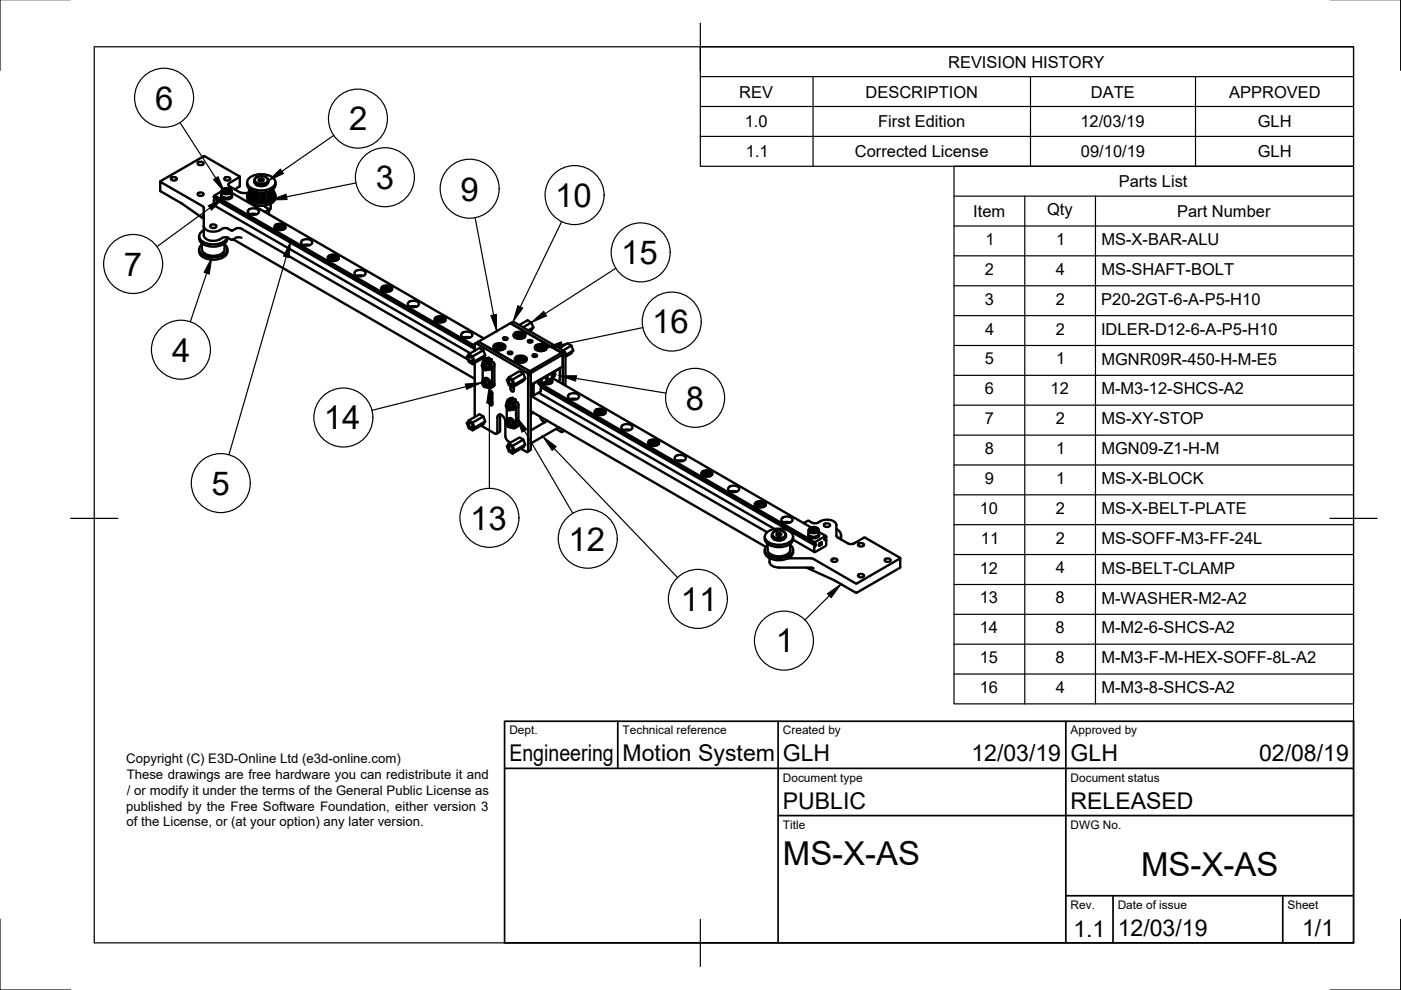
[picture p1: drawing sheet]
<svg xmlns="http://www.w3.org/2000/svg" width="297mm" height="210mm" viewBox="0 0 297 210" stroke-linecap="round" stroke-linejoin="round" font-family="sans-serif">
<!-- layer: Visible -->
<g fill="none" stroke="#000" stroke-width=".51">
<path d="M34 38.5l.1 2 4.4 2.7 4.7 3.2M36.2 37.8a.71 .71 0 0 1 1.3 .2 .71 .71 0 0 1-1.3-.2zM41.9 34.6a.71 .71 0 0 1 1.3 .1 .71 .71 0 0 1-1.3-.1zM43.1 33.2l-9.1 5.3 9 5.2 .2 .4M43.2 33.2h.2M43.4 33.2l7.4 4.2v.2M47.6 37.8a.71 .71 0 0 1 1.2 .2 .71 .71 0 0 1-1.2-.2zM50.8 37.6l-2.2 1.2-.2 .3 .2 .4 2.3 1.3M50.8 37.5v2l-1.1 .6M52.4 38.7v.5M52.4 39.1a2.29 2.29 0 0 0 2.3 1.7 3.6 3.6 0 0 0 3.6-1.3l.1-.4M52.8 37.8a4.3 4.3 0 0 1 5.2 0 1.22 1.22 0 0 1-.5 2.1 4.4 4.4 0 0 1-4.7-.4 1.13 1.13 0 0 1 0-1.7z"/>
<path d="M53.9 38.2a1.2 1.2 0 0 0 1.5 1.2 1.17 1.17 0 0 0 1.5-1.2M54.1 37.8a1.83 1.83 0 0 1 2.7 .2 1.21 1.21 0 0 1-1.6 1 1.08 1.08 0 0 1-1.2-1zM54.3 39.2l1.3 .3 .9-.3M54.4 37.6l-.5 .5a1.29 1.29 0 0 0 1.7 1 1.14 1.14 0 0 0 1.3-1l-.5-.5M55 37.9l.5-.1 .4 .3-.1 .3-.6 .1-.4-.2zM55 37.9v.4M55.5 38.3l-.4 .1M55.5 38.3l.2 .1h-.6M55.5 37.8v.5M58.4 38.7v.5M41.9 41.1a.71 .71 0 0 1 1.3 .2 .71 .71 0 0 1-1.3-.2zM42.2 50.1v.5"/>
<path d="M42.2 52.9v.5M42.2 50.6a2.29 2.29 0 0 0 2.3 1.7 3.6 3.6 0 0 0 3.6-1.3l.1-.4M42.2 53.3a2.29 2.29 0 0 0 2.3 1.7 3.6 3.6 0 0 0 3.6-1.3l.1-.4M42.8 51.6v1.3M42.8 52.9a2.12 2.12 0 0 0 2.4 1.3 2.12 2.12 0 0 0 2.4-1.3M42.8 51.8a1.27 1.27 0 0 0-.5 1.3 1.27 1.27 0 0 0 .9 1 4.2 4.2 0 0 0 4.9-.7 1.17 1.17 0 0 0-.5-1.6M43 45.7l.2 .3M43.2 44.1v5.8a2.18 2.18 0 0 0 3.1 1l.3-.2a1.85 1.85 0 0 1 2.6 .2l.1-.1M43.2 48a2.18 2.18 0 0 0 3.1 1 2.12 2.12 0 0 1 2.9-.1h.1M43.2 48.8a1.34 1.34 0 0 0-1 1.3 1.34 1.34 0 0 0 1.1 1.3 4.3 4.3 0 0 0 4.7-.7l.2-.4v.3M44.8 47.7l.4-.1a.52 .52 0 0 1 .7 .5l-.7 .3a.52 .52 0 0 1-.6-.5zM45.3 42.5v1l54.4 31.4"/>
<path d="M45.3 41.7l55.3 31.9M45.3 41.7v.2M45.4 41.9h.1M45.4 41.9l55.2 31.9M45.5 41.5l55.1 31.8M45.6 42.2l-.2 .3M45.6 42.2l55 31.8M45.7 42.1l-.1 .1M46.9 40.6l-1.6 1.1M46.9 40.5v.9M46.9 41.5v.4M46.9 41.3a1.24 1.24 0 0 0 2.2 0l.1 .2a1.33 1.33 0 0 1-1.2 .8 1.33 1.33 0 0 1-1.2-.8z"/>
<path d="M47 41.4a1.16 1.16 0 0 0 1 .8 1.16 1.16 0 0 0 1.1-.8M47.1 40.2a1.21 1.21 0 0 1 1.9 .3 1.12 1.12 0 0 1-1.9 0zM47.2 41.8l.8 .2 .8-.2M47.3 41.8a1.51 1.51 0 0 0 1.5 0M47.3 40.1l-.4 .4a1.24 1.24 0 0 0 2.2 0l-.3-.4M47.3 40.1h.1M47.5 40.4l.1 .3M47.6 51.6v1.3M47.8 40.8h.3M47.9 40.1v.6M47.9 40.1l.5 .1M47.9 40.1l-.4 .3"/>
<path d="M48.2 52.9v.5M48.4 40.2l.2 .3M48.5 40.2l.1 .3M48.5 40.2l-.6-.1-.4 .3M48.5 40.2v.5M48.6 40.5l-.2 .2M48.6 40.5l-.4 .3-.6-.1M48.7 40.1h.1M49.1 40.5v.9M49.1 41.5v.4M49.1 40.9l53.5 30.9M49.3 48.9a1.77 1.77 0 0 1 1.9-.4l48 27.7"/>
<path d="M49.4 50.8l51.2 29.5M50.9 40.8l1.6 .1M51.2 50.4l-.3-.1a1.83 1.83 0 0 0-1.6 .5M52.4 41.4v.5M52.6 44.6a1.47 1.47 0 0 1 2.3 .3 1.38 1.38 0 0 1-2.4 0zM52.8 41.6h.1M52.8 41.6l.2 .2M52.8 40v1.6M52.8 40.6a1.29 1.29 0 0 0 .7 2.1 4.3 4.3 0 0 0 4.7-.6 1.11 1.11 0 0 0-.2-1.5M53 40.2v1.8M53 42h.1M53 45.4l.7-.1 .7 .1"/>
<path d="M53.3 40.4v1.8l-.3-.1M53.4 42.2h.1M53.4 40.5v1.9M53.5 42.4l.3 .1M53.8 40.6v1.9M53.9 42.5l.2 .1M54.1 40.7v2M54.5 42.7h-.4M54.5 40.8v1.9M54.5 42.7l.3 .1M54.8 40.8v2.1M54.8 42.8l.1 .1"/>
<path d="M54.9 42.9h.2M55.2 40.9l-.1 2M55.2 42.8h.4M55.6 40.9v1.9l.1 .1M55.9 42.9h-.2M56 42.8l-.1 .1M56 40.8v2.1M56 43.6l.3 .3M56.3 43.9l.6 .4M56.3 44.8l-.2 .1M56.3 40.8v1.9M56.3 42.7v.1"/>
<path d="M56.3 42.7l-.3 .1M56.7 42.7l-.3 .1M56.7 40.7v2M56.9 44.5l-.6 .3M57 42.5l-.3 .1M57 44.3v.2M57 44.4v1M57.3 40.5v1.9l-.2 .2-.2-.1v-1.9M57.4 43.2v1.1l-.4 .4M57.4 40.4v1.8l.4-.1M57.4 42.2h.1M57.8 40.2v1.8"/>
<path d="M57.8 41.8h.1M57.8 42h.1M58 41.6h.1M58 41.6l-.1 .2M58 40v1.6M58.3 48.4h.1M58.3 47.9a1.47 1.47 0 0 1 2.3 .2 1.38 1.38 0 0 1-2.4 0zM58.4 41.4a1.82 1.82 0 0 1-1.7 2.1 3.7 3.7 0 0 1-4.2-1.2l-.1-.4M58.6 48.7l-.2-.4a1.14 1.14 0 0 1 1.9 0l-.2 .4M58.7 47.9l-.4 .5M58.9 48.1l.5-.1 .5 .2a.59 .59 0 0 1-.5 .4 .59 .59 0 0 1-.6-.4zM59.2 48v.6"/>
<path d="M59.2 48.6h.1M59.2 48.6h.3M59.8 48.1l.1 .3-.2 .1zM59.8 48.1l-.6-.1-.4 .2 .1 .3M60 47.9h.1M60.1 47.9l.4 .5M60.5 48.4h.1M63.9 51.1a1.47 1.47 0 0 1 2.3 .3 1.38 1.38 0 0 1-2.4 0zM64.3 52l.7-.1 .7 .1M69.6 54.9h.1M69.6 54.4a1.47 1.47 0 0 1 2.3 .3 1.38 1.38 0 0 1-2.4 0zM69.9 54.5l-.3 .4"/>
<path d="M69.9 55.2l-.2-.4a1.14 1.14 0 0 1 1.9 0l-.2 .4M70 54.4l-.1 .1M70.5 55.2h.3M70.5 54.5v.6M71.1 54.6h-.8l-.2 .1 .2 .4M71.1 54.6l.1 .3M71.1 54.6l-.6-.1-.4 .3 .2 .3M71.1 54.6v.5M71.2 54.9l-.2 .2M71.2 54.9l-.4 .2h-.5M71.4 54.4v.1M71.4 54.5l.4 .4"/>
<path d="M75.2 57.7a1.47 1.47 0 0 1 2.3 .2 1.38 1.38 0 0 1-2.4 0zM75.7 58.5l.6-.1 .7 .1M80.9 61.5h.1M80.9 60.9a1.47 1.47 0 0 1 2.3 .3 1.38 1.38 0 0 1-2.4 0zM81.3 61.7l-.3-.4a1.14 1.14 0 0 1 2 0l-.3 .4M81.3 61l-.4 .5M81.5 61.2l.5-.2 .6 .3a.59 .59 0 0 1-.6 .4 .59 .59 0 0 1-.6-.4zM81.8 61v.7M81.8 61.7h.1M81.8 61.7h.3M82.4 61.1l.1 .4-.1 .1zM82.4 61.1l-.6-.1-.4 .3 .2 .3"/>
<path d="M82.7 61l.4 .5M83.1 61.5h.1M86.5 64.2a1.47 1.47 0 0 1 2.3 .3 1.38 1.38 0 0 1-2.4 0zM87 65l.6-.1 .7 .1M92.2 68h.1M92.2 67.5a1.47 1.47 0 0 1 2.3 .2 1.38 1.38 0 0 1-2.4 0zM92.5 67.5l-.3 .5M92.6 68.3l-.3-.4a1.14 1.14 0 0 1 2 0l-.3 .4M92.6 67.5h-.1M92.8 67.7l.6-.1 .5 .2a.59 .59 0 0 1-.6 .4 .59 .59 0 0 1-.5-.4zM93.2 67.6l-.1 .6h.3M93.7 67.7l.2 .3-.2 .1"/>
<path d="M93.7 67.7l-.5-.1-.5 .2 .2 .3M93.7 67.7v.4M94 67.5l.4 .5M94.4 68h.1M97.9 70.7a1.47 1.47 0 0 1 2.3 .3 1.38 1.38 0 0 1-2.4 0zM98.3 71.6l.7-.1 .6 .1M99.4 75.1l.8 .5 .4 1-.4 .6-.8-.5-.4-1zM99.4 75.7l.2-.1a.66 .66 0 0 1 .6 .4 .66 .66 0 0 1-.2 .7 .78 .78 0 0 1-.6-1zM100.6 77h.1M100.6 76.6l2.3-1.3-.4 .6-2.3 1.3M100.6 74.4v-1.5l.3-.1 10.8 6.3 .3 .3M100.6 77v11.4"/>
<path d="M100.9 72.8l.5-.4 10.9 6.3-.6 .4M102.2 77.6l.1-.4a.76 .76 0 0 1 .8 .4 .76 .76 0 0 1-.1 .9l-.3-.1M102.3 77.3a.7 .7 0 0 1 .7 .3 .7 .7 0 0 1-.1 .9l-.6-.5zM102.3 78.1l.1 2.6 .4-.2M102.3 77.2l.5-.3a.87 .87 0 0 1 .8 1.3l-.5 .3M102.3 76.9v.2M102.3 76.9a.61 .61 0 0 1 .3-.7 .61 .61 0 0 1 .7 .1l.6 .6 .4 1.1M102.5 77.9l.2 .2M102.5 74.3l-.8-.5-2.3 1.3M102.5 74.3l.4 1M102.5 74.3l-2.3 1.3M102.5 77l.3-.4a1.19 1.19 0 0 1 1 1.8h-.5"/>
<path d="M102.7 77.6h-.3v.3l.3 .2h.2h-.2M102.7 77.5l-.2 .1v.3M102.7 77.5l.2 .5-.2 .1M102.7 76.7a1.08 1.08 0 0 1 1.2 .4 1.08 1.08 0 0 1-.1 1.2l-.1 .1M102.8 77.7h.1M102.8 77.8v-.1l-.4 .2M103.1 76l-.5 .2M103.1 76h.1M103.2 76.9l.4 .4 .1 .6M103.3 76h-.3M103.6 76l.5 .1M103.7 75.9v.2"/>
<path d="M103.7 76h-.2M103.7 75.9l-.4 .1M104.1 76.1l.2 .1M104.1 76.4l.3 .5h.3l.1 .3v4.5l-.4 .4M104.2 76.3v.3M104.2 76.4l-.1 .1M104.3 78v3.6M104.7 73.2a1.6 1.6 0 0 1 2.5 .3 1.5 1.5 0 0 1-2.6 0zM104.8 73.8v.1M105 73.5a1.21 1.21 0 0 1 1.9 .2 1.12 1.12 0 0 1-2 0zM105.1 73.3l-.3 .4v.3M105.2 73.3h-.1"/>
<path d="M105.3 73.6l.2 .3M105.7 73.4l-.4 .2M105.7 73.4l.6 .1M105.7 73.4v.6M105.7 74h.1M105.7 74h.3M106.3 73.5l.1 .3M106.3 73.5v.4l.1-.1M106.4 73.8l-.4 .2-.5-.1M106.6 73.3h.1M106.7 73.3l.3 .4-.1 .3M106.8 71.6l.5-.1 .3 .4-.6 .2-.3-.2z"/>
<path d="M107 73.8v.1M107.8 74.6h.5l.3 .3-.6 .2-.3-.2zM108.2 68.5l.6-.3 10.9 6.3-7.4 4.2M108.2 68.5l10.9 6.3 .2 .4M108.2 68.5l-6.8 3.9 10.9 6.3M108.9 70.8a1.6 1.6 0 0 1 2.5 .3 1.5 1.5 0 0 1-2.6 0zM109 71.3v.2M109.2 75.9a1.6 1.6 0 0 1 2.5 .2 1.5 1.5 0 0 1-2.6 0zM109.2 71a1.21 1.21 0 0 1 1.9 .2 1.12 1.12 0 0 1-1.9 0zM109.3 76.4v.2M109.4 70.8l-.3 .3v.4M109.5 76.1a1.21 1.21 0 0 1 1.9 .2 1.12 1.12 0 0 1-2 0z"/>
<path d="M109.6 75.9l-.3 .5 .1 .2M109.7 71l.5-.1 .5 .2a.59 .59 0 0 1-.6 .5 .59 .59 0 0 1-.5-.5zM109.7 75.9l-.1 .1M109.9 71.6h.3M110 70.9v.6M110.2 76.6h.3M110.3 76v.6M110.5 71l.2 .3-.2 .2M110.5 71l-.5-.1-.4 .3 .1 .3M110.5 71v.5M110.8 76.1l.2 .3-.2 .2M110.8 76.1l-.5-.1-.4 .2 .1 .4"/>
<path d="M110.8 76.1v.5M110.8 76.1l-.7-.1-.2 .2 .1 .3M110.8 76.1l.2 .3-.2 .2-.8-.1M110.8 70.8l.1 .1M110.9 70.9l.3 .4v.2M111 79.2l-.8-.5-2.3 1.3M111.1 75.9l.3 .2 .1 .5M111.2 71.3v.2M111.5 76.4v.2M112 79.4l.5-.3v16.3l-.5 .3M112 79.4v16.3l-.3 .2-1.2-.8M112.1 72.2l.4-.1 .4 .3-.6 .2-.4-.2z"/>
<path d="M112.3 78.7l.2 .4 6.8-3.9v2.5l-6.8 3.9v-2.5zM112.6 68.4l-.8-.5-1.7 1M112.6 68.4l-1.7 1M112.6 68.4l.5 1M113 75.2l.5-.1 .4 .4-.6 .2-.4-.2zM113.1 69.4l-1.1 .7M113.1 69.4l-.8 .8M113.5 73.4a1.6 1.6 0 0 1 2.5 .3 1.5 1.5 0 0 1-2.6 0zM113.6 73.9v.2M113.8 73.6a1.21 1.21 0 0 1 1.9 .3 1.12 1.12 0 0 1-2 0zM113.9 73.5l-.3 .4v.2M113.9 73.5h.1"/>
<path d="M114.5 74.2h.2M114.5 73.5v.7M115.1 73.6l.1 .3M115.1 73.6l-.6-.1-.4 .3 .1 .3M115.1 73.6v.5M115.1 73.6l-.6-.1-.4 .3a.65 .65 0 0 0 1.1 .1M115.2 73.9l-.2 .2M115.4 73.5h.1M115.4 73.5l.4 .4-.1 .2M115.7 79.8v.5M115.7 79.9l-2.5 1.4M115.7 80h.2"/>
<path d="M115.8 73.9v.2M115.8 79.9v.3M115.9 79.6v.5M116 79.6v.7l-.2 .1-.1-.1M117.1 79.8h-.1M117.3 79.3l.3-.2 .1 .2-.1 .4-.3 .1-.2-.2zM117.3 79.5l.2 .1M117.4 79.2h.1l.1 .3 .1-.2-.3 .5 .1-.2-.3 .1 .3-.2zM117.4 79.4l.2 .1M117.4 79.7h.1M117.5 79.5l.1 .1M117.5 79l.1 .1a.41 .41 0 0 0-.5 .2 .41 .41 0 0 0 .1 .5l-.2-.1"/>
<path d="M117.6 79.4h.1M118.5 78.2l-2.4 1.4M118.6 73.8l1.7-1 .8 .5 .4 1-.4 .6-1.2 .7M118.6 78.2l.1 2.4-.4 .3M119.3 75.2v6.2M119.7 74.5l.2 .4-.6 .3M119.9 74.9v6.9M121.1 73.3l-1.7 1M121.5 74.3l-1.6 1M99.4 89.1l-.4 .6 .4 1.1 .8 .4 .4-.5-.4-1.1M99.4 89.1l.8 .5M99.4 89.7l.2-.1a.66 .66 0 0 1 .6 .5 .66 .66 0 0 1-.2 .6 .78 .78 0 0 1-.6-1z"/>
<path d="M100.6 90.7l2.3-1.3-.4 .6-2.3 1.2M102 90.2l2.9 1.7h.4l.2-.3M102.2 81.2l.1-.4a.76 .76 0 0 1 .8 .4 .76 .76 0 0 1-.1 .9l-.3-.1M102.3 80.9a.7 .7 0 0 1 .7 .3 .7 .7 0 0 1-.1 .9l-.6-.5zM102.5 81.5l.2 .2M102.5 88.3l.4 1.1M102.5 88.3l-2.3 1.3M102.5 88.3l-.8-.5-2.3 1.3M102.5 80.6l.3-.4a1.19 1.19 0 0 1 1 1.8h-.5M102.7 81.2h-.3v.3l.3 .2h.2h-.2M102.7 82h.1M102.7 81.1l-.2 .1v.3"/>
<path d="M102.7 81.1l.2 .5-.2 .1M102.8 81.3h.1M102.8 80.5a.87 .87 0 0 1 .8 1.3l-.5 .3M102.8 80.2l-.1 .1M102.8 80.2a1.16 1.16 0 0 1 1 1.7l-.1 .1M102.8 81.4v-.1l-.4 .2M103.2 80.5l.4 .4 .1 .6M103.7 82.9l.5 .1 .2 .5v2.2l-.2 .3-.3-.2-.2-.5zM104.2 83.1l.1 1.9 .1 .4M104.3 81.6a.65 .65 0 0 1-.4 .7 .65 .65 0 0 1-.8-.3M104.4 82.1l-.4 .2M104.4 82.1h.1"/>
<path d="M105.5 88.5v3.1M105.5 88.5v-.4a.92 .92 0 0 1 1.5 .7l.2 .7M105.9 91.6l-.6 .4M106 91.2l-.1 .4M106 88.2v3.1M106.1 87.9l-.1 .2M106.2 87.9l-.2 .1M107.1 89.5v3.1M107.2 92.6v.2a1.67 1.67 0 0 0 1 1M107.3 86.1l.1-.4a.76 .76 0 0 1 .8 .4 .76 .76 0 0 1-.1 .9l-.4-.1M107.3 89.7l.1-.4a.76 .76 0 0 1 .8 .4 .76 .76 0 0 1-.1 .9l-.4-.1M107.3 85.8a.7 .7 0 0 1 .8 .3 .7 .7 0 0 1-.1 .8l-.6-.4z"/>
<path d="M107.3 89.4a.7 .7 0 0 1 .8 .3 .7 .7 0 0 1-.1 .8l-.6-.4zM107.4 86.6v2.4M107.5 89v.2M107.5 86.3l.2 .3M107.5 89.9l.2 .3M107.6 89.1l.2-.4a1.19 1.19 0 0 1 1 1.8h-.4M107.6 85.5l.2-.4a1.19 1.19 0 0 1 1 1.8h-.4M107.7 86.1h-.2v.3l.2 .2h.3v-.1M107.7 89.7h-.2v.3l.2 .2 .3-.1-.3 .1M107.7 89.6l-.2 .1v.2M107.7 89.6l.3 .3M107.9 86.2l-.4 .2"/>
<path d="M107.9 86.2v.1M107.9 86.1v.1M107.9 89.7v.1M107.9 85.4l-.5 .3a.73 .73 0 0 1 .4-1 .73 .73 0 0 1 1 .3l.5 .7 .1 .8M107.9 94l.8 .5 .4 1.1-.4 .6-.8-.5-.4-1.1zM107.9 80l-.4 .6 .4 1 .8 .5M107.9 80l.8 .5M107.9 89l-.5 .3M107.9 85.4a.87 .87 0 0 1 .8 1.3l-.5 .3M107.9 89a.87 .87 0 0 1 .8 1.3l-.5 .3M107.9 88.7h-.1M107.9 85.1h-.1"/>
<path d="M107.9 94.6l.2-.1a.66 .66 0 0 1 .5 .5 .66 .66 0 0 1-.1 .6 .78 .78 0 0 1-.6-1zM107.9 80.6l.2-.1a.66 .66 0 0 1 .5 .4 .66 .66 0 0 1-.1 .7 .78 .78 0 0 1-.6-1zM107.9 88.7a1.16 1.16 0 0 1 1.1 1.7l-.2 .1M107.9 85.1a1.16 1.16 0 0 1 1.1 1.7l-.2 .1M107.9 89.9v-.1l-.4 .2M108 86.3l-.4-.3-.1 .3M108 86.3v.3h-.3M108 89.9v.3h-.3M108 86.5l-.3 .1M108.2 81.8a1.06 1.06 0 0 0 .4 1.2h.3v-1M108.2 84.5l-.5 .2M108.3 85.4v.1"/>
<path d="M108.3 89h.1M108.3 85.4l.4 .4 .1 .6M108.3 89l.4 .4 .1 .6M108.4 84.5l.4-.1v.2M108.4 84.4l-.3 .1M108.6 84.5l.3 .2M108.7 80.5l.4 1M108.8 82.1h.1M108.8 84.4l-.2 .1M108.8 82.1l.1 .4M108.9 84.7l.3-.1 .2 .2-.1 .3M109.1 95.6l2.3-1.3-.4 .5-2.3 1.4"/>
<path d="M109.1 81.5l2.3-1.3-.4 .6-2.3 1.3M109.1 81.5l-.4 .6M109.2 84.9l.3 .4 .3 .1 .1 .3M109.3 84.9l-.1 .1M109.4 86.5v3.6M109.4 90.1a.65 .65 0 0 1-.4 .7 .65 .65 0 0 1-.8-.3M109.5 90.5l-.4 .3M109.5 90.5h.1M109.9 85.7v4.5l-.4 .3M111 93.2l-.8-.5-2.3 1.3M111.4 94.3l-.4-1.1-2.3 1.3M111.4 80.2l-.4-1-2.3 1.3"/>
<path d="M112.5 87.2l49.8 28.7M112.5 83.9l50.1 29M112.5 83.4l.4 .2M112.8 87.3l-.3 .4M112.9 83.6l.2 .2M112.9 81.4v2.2M113 81.4h.1M113.1 87.5l-.5 .2M113.1 81.4v2.4l1.5-.8v-.5M113.2 81.3h.1M113.2 81.3l-.1 .1M114.2 83.3l50 28.9"/>
<path d="M114.2 81.4h.1M114.4 80.9l.3-.2 .2 .2-.2 .4-.3 .2-.1-.2zM114.5 81.2l.1 .1M114.5 88.3l.2 .6 .4 .4M114.6 80.8l.1 .3 .2-.2-.3 .5v-.1h-.3l.3-.2zM114.6 81l.1 .1M114.6 81.4h.1M114.6 80.6l.2 .2a.41 .41 0 0 0-.5 .1 .41 .41 0 0 0 .1 .6l-.2-.1M114.6 81.7l.1-.2 2.4-1.4 54.9 31.7M114.6 81.7v.2M114.6 81.1l.1 .1M114.6 81.9l58.1 33.5"/>
<path d="M114.6 81.7l58 33.5M114.7 81.9h.1M114.7 80.6h.1M114.7 82.4v.1M114.7 81.5l58.1 33.5M114.8 81h.1M114.8 82.2l-.1 .3M114.9 82.2h-.1M114.9 82.2l57.9 33.6M115 82.1l-.1 .1M115.1 89.3l.4 .2M115.1 81.3l.1 .1"/>
<path d="M115.4 81.1l.1 .1M115.8 80.9v.4M115.8 81.3h-.1M115.8 81.3h.2M116.1 89.2l-3.6 2.1M116.2 80.7h.2M116.3 80.7l.2 .4M116.3 80.7h-.3M116.3 80.7v.5M116.4 80.7l.1 .4M116.5 80.5l.2 .1a.43 .43 0 0 1 .2 .4 .43 .43 0 0 1-.2 .4M116.5 81.1l-.2 .1"/>
<path d="M116.5 81.1a.79 .79 0 0 1-1.1 0M116.6 80.6l.4 .5M116.8 80.3l.2 .2a.7 .7 0 0 1-.8 1l-1.1-.2M117.9 90.9l1.2 .7 .2-.1M118.4 90.6l-5.9 3.4M118.5 90.6h-.1M119.3 91.1v.4M119.7 91.3l-.4 .2M120.5 83.8a1.47 1.47 0 0 1 2.3 .3 1.38 1.38 0 0 1-2.4 0zM120.9 84.6l.7-.1 .7 .1M126.1 87.6h.1M126.1 87.1a1.47 1.47 0 0 1 2.3 .2 1.38 1.38 0 0 1-2.4 0z"/>
<path d="M126.5 87.9l-.2-.4a1.14 1.14 0 0 1 1.9 0l-.2 .4M126.5 87.1l-.3 .5M127.1 87.2v.6M127.1 87.8h-.1M127.1 87.8h.2M127.1 87.2l.6 .1M127.1 87.2l-.4 .2 .1 .3M127.7 87.3l.1 .3M127.7 87.3l-.6-.1-.4 .2 .1 .3M127.7 87.3v.4M127.8 87.6l-.2 .1M127.8 87.6l-.4 .2-.6-.1"/>
<path d="M127.9 87.1l.4 .5M128.3 87.6h.1M131.8 90.3a1.47 1.47 0 0 1 2.3 .3 1.38 1.38 0 0 1-2.4 0zM132.2 91.2l.7-.1 .7 .1M137.5 94.1h.1M137.5 93.6a1.47 1.47 0 0 1 2.3 .3 1.38 1.38 0 0 1-2.4 0zM137.8 93.7l-.3 .4M137.8 94.4l-.2-.4a1.14 1.14 0 0 1 2 0l-.3 .4M137.9 93.6l-.1 .1M138.4 94.4h.2M138.4 93.7v.6M138.4 93.7l.6 .1"/>
<path d="M138.4 93.7l-.4 .2a.59 .59 0 0 0 .6 .5 .59 .59 0 0 0 .5-.5l-.1-.1M139 93.8l.1 .3-.2 .2M139 93.8l-.6-.1-.2 .2a.17 .17 0 0 0-.2 .1 .17 .17 0 0 0 .1 .2l.1 .1M139 93.8v.5M139.3 93.6l.4 .5M139.7 94.1h.1M143.1 96.9a1.47 1.47 0 0 1 2.3 .2 1.38 1.38 0 0 1-2.4 0zM143.5 97.7l.7-.1 .7 .1M148.8 100.1a1.47 1.47 0 0 1 2.3 .3 1.38 1.38 0 0 1-2.4 0zM149.1 100.2l-.3 .5M149.1 101l-.2-.4a1.14 1.14 0 0 1 2 0l-.3 .4M149.2 100.2h-.1"/>
<path d="M149.7 100.2l-.4 .3 .2 .3M149.7 100.2l.6 .1M149.7 100.2v.7h.3M150.3 100.3h-.8l-.2 .2 .2 .3M150.3 100.3l.1 .4M150.3 100.3v.5M150.4 100.7l-.2 .1M150.4 100.7l-.4 .2-.5-.1M150.6 100.2h.1M150.6 100.2l.4 .5M154.4 103.4a1.47 1.47 0 0 1 2.3 .3 1.38 1.38 0 0 1-2.4 0zM154.9 104.2l.6-.1 .7 .1"/>
<path d="M160.1 107.2h.1M160.1 106.7a1.47 1.47 0 0 1 2.3 .2 1.38 1.38 0 0 1-2.4 0zM160.4 106.7l-.3 .5M160.5 107.5l-.3-.4a1.14 1.14 0 0 1 2 0l-.3 .4M160.5 106.7h-.1M160.6 107l.2 .3M160.6 107l.2 .4M161 107.4h.3M161 106.8l-.4 .2M161 106.8l.6 .1M161 106.8v.6M161.6 106.9l.1 .3-.1 .2"/>
<path d="M161.6 106.9v.4M161.6 106.9l-.6-.1-.4 .2M161.6 106.9l.2 .3-.3 .2-.7-.1M161.9 106.7l.4 .5M162.1 113.8a1.86 1.86 0 0 0 1.7 2 3.7 3.7 0 0 0 4.3-1.1v-.9M162.1 116.6v.5M162.2 117.1a2.29 2.29 0 0 0 2.3 1.6 3.6 3.6 0 0 0 3.6-1.2v-.4M162.5 112.9a4.3 4.3 0 0 1 5.3 0 1.22 1.22 0 0 1-.5 2.1 4.4 4.4 0 0 1-4.8-.4 1.13 1.13 0 0 1 0-1.7zM162.8 115.3v1.3a2.12 2.12 0 0 0 2.4 1.4 2.12 2.12 0 0 0 2.4-1.4l-.1-1.3M162.8 115.5a1.27 1.27 0 0 0-.6 1.3 1.27 1.27 0 0 0 .9 1 4.2 4.2 0 0 0 4.9-.7 1.17 1.17 0 0 0-.5-1.6M163.2 119.2a1.66 1.66 0 0 0 2 1.1h6.7l.6 .2M163.2 118.4v.8"/>
<path d="M163.6 113.4v.3M163.9 112.9a1.83 1.83 0 0 1 2.6 .3 1.21 1.21 0 0 1-1.6 .9 1.08 1.08 0 0 1-1.1-.9zM164.1 114.3l.8 .3 1.2-.2M164.1 112.7l-.4 .6a1.29 1.29 0 0 0 1.7 .9 1.14 1.14 0 0 0 1.2-.9l-.5-.6M164.7 113.1l.6-.1 .4 .2-.2 .4h-.5l-.4-.2zM164.7 113.1v.4M164.8 113.5l.7 .1zM165.3 113v.5M165.7 109.9a1.47 1.47 0 0 1 2.3 .3 1.38 1.38 0 0 1-2.3 0zM166.2 110.8l.6-.1 .7 .1M166.2 114.3l-.1 .1M166.6 113.4a1.17 1.17 0 0 1-1.4 1.2 1.4 1.4 0 0 1-1.5-.9"/>
<path d="M167.1 118.4h5.2l9.1 5.3M168.1 114.4l4.5 2.6M168.1 116.6v.5M170.5 110.8l-.1 .1M171.2 110.5l-.7 .3M171.2 110.4h.3M171.4 112.4v.8a1.24 1.24 0 0 0 2.2 0v-.8M171.4 113.4v.3M171.4 113.2l-.1 .2a1.33 1.33 0 0 0 1.2 .7 1.33 1.33 0 0 0 1.2-.7l-.1-.2M171.4 113.3a1.16 1.16 0 0 0 1.1 .7 1.16 1.16 0 0 0 1.1-.7M171.5 110.5a1.76 1.76 0 0 0 2.4 0 2.73 2.73 0 0 1 3.4 .6l.1 2.6 2.4 1.5 .6 .2 .6-.2 2.2-1.2M171.6 112.1a1.21 1.21 0 0 1 1.9 .2 1.12 1.12 0 0 1-2 0z"/>
<path d="M171.7 113.7l.8 .2 .8-.2M171.7 113.7h.1M171.8 111.9l-.4 .5a1.24 1.24 0 0 0 2.2 0l-.4-.5M172 112.1l.6-.1 .5 .2a.59 .59 0 0 1-.6 .5 .59 .59 0 0 1-.5-.5zM172.3 112v.6M172.3 112.6h.1M172.3 112.6l.3 .1M172.6 116v1M172.7 115.4l.1 .1M172.8 115.8l-.1 .2M172.8 115.4h.1M172.8 115.7v.1"/>
<path d="M172.9 115.4l-.1 .1M172.9 115.4l.1 .1-.1 .2M172.9 112.1l.2 .3M172.9 112.1l-.6-.1-.4 .2 .2 .4M172.9 112.1v.5M173.1 112.4l-.2 .2M173.3 113.7h-.1a1.51 1.51 0 0 1-1.4 0M173.6 113.4v.3M173.6 112.8l1.5 .8M173.7 115.3l.1-.1zM173.7 115.5v.2l.1-.1M173.7 115.5v.2"/>
<path d="M173.8 115.5h.1M173.8 115.4l-.1-.1v.2M173.8 115.2l-.1 .1v.4l.1-.1-.1 .1M174 115.1h.1zM174.2 115.1l-.2 .4 .2-.1-.2 .1M174.2 115.1l-.1 .2zM174.2 115l-.2 .2M174.2 115.1h.1M174.2 115.4h.1M174.2 115.4l-.2 .1 .1-.2-.1 .2M174.8 114.4l.1 .1M174.9 111.1l.4-.2a.52 .52 0 0 1 .7 .5l-.7 .3a.52 .52 0 0 1-.6-.5z"/>
<path d="M174.9 114.5h-.1v-.2l.4-.4-.1-.3-2.3 1.4-.2 .4M175 114.5h-.1M175 114.5h.2M175 114.4l-.2-.1 .4 .2M175.2 114.5l-.1 1.3-2.3 1.3-.2-.1M175.2 114.5h.1M176.3 118.7a.71 .71 0 0 1 1.2 .2 .71 .71 0 0 1-1.2-.2zM177.3 112.2a1.28 1.28 0 0 1 .7 2M178.3 113.5v.8M181.9 115.4a.71 .71 0 0 1 1.3 .2 .71 .71 0 0 1-1.3-.2zM183.2 114h.3l7.4 4.3-9.2 5.4M187.6 118.7a.71 .71 0 0 1 1.2 .2 .71 .71 0 0 1-1.2-.2z"/>
<path d="M190.9 118.3v2M171 120.3l5.9 2.7 4.5 2.6M181.4 123.7h.3M181.9 122a.71 .71 0 0 1 1.3 .1 .71 .71 0 0 1-1.3-.1zM190.9 120.3l-9.2 5.3h-.3"/>
</g>
<!-- layer: Border -->
<path d="M0 -.1v15M297 -.1v15M20 9.9h267v190h-267zM148.5 4.9v10M15 109.9h10M282 109.9h10M0 194.9v15h15M148.5 194.9v10M297 194.9v15h-15" fill="none" stroke="#000" stroke-width=".25"/>
<!-- layer: TitleBlock -->
<path d="M107 152.9h180v47h-180zM131 152.9v10M165 152.9v47M226 152.9v47M107 162.9h180M165 172.9h122M226 189.9h61M236 189.9v10M272 189.9v10" fill="none" stroke="#000" stroke-width=".36"/>
<!-- layer: BOM -->
<g fill="none" stroke="#000" stroke-width=".25">
<path d="M148.5 9.9h138.5v139.3h-84.7v-113.9h84.7h-138.5zM148.5 16.2h138.5M172.4 16.2v19.1M218.5 16.2v19.1M253.5 16.2v19.1M38.2 26l7.5 11.8M70.7 28.7l-10.9 7.6M75.5 38.8l-14.7 2.9M148.5 22.6h138.5M148.5 28.9h138.5M43.8 57.9l-3.5 10.4M44.5 44.1l-11.2 8.2"/>
<path d="M60.7 54.5l-12.2 41.9M100.7 46.2l3.9 20.6M119.1 47l-8.8 18.1M130.6 56.9l-15 9.6M202.3 41.6h84.7M202.3 47.9h84.7M202.3 54.2h84.7M217.3 41.6v107.6M232.3 41.6v107.6M136.3 69.5l-17.2 3.5M202.3 60.6h84.7M202.3 66.9h84.7"/>
<path d="M202.3 73.3h84.7M202.3 79.6h84.7M98.8 82l-20 5M103.8 85.5v18M111.2 91.3l10.3 17.5M117.5 95.1l26.2 27.4M122.1 80.2l19.1 3.1M202.3 85.9h84.7M202.3 92.3h84.7M202.3 98.6h84.7M202.3 104.9h84.7M202.3 111.2h84.7"/>
<path d="M202.3 117.6h84.7M175.8 126.3l-5.2 5.2M202.3 123.9h84.7M202.3 130.3h84.7M202.3 136.6h84.7M202.3 142.9h84.7"/>
<circle cx="34.8" cy="20.7" r="6.3"/>
<circle cx="75.9" cy="25.1" r="6.3"/>
<circle cx="81.6" cy="37.6" r="6.3"/>
<circle cx="28.2" cy="56" r="6.3"/>
<circle cx="99.6" cy="40" r="6.3"/>
<circle cx="121.8" cy="41.4" r="6.3"/>
<circle cx="135.8" cy="53.5" r="6.3"/>
<circle cx="38.4" cy="74.1" r="6.3"/>
<circle cx="142.4" cy="68.2" r="6.3"/>
<circle cx="72.8" cy="88.5" r="6.3"/>
<circle cx="147.4" cy="84.4" r="6.3"/>
<circle cx="46.8" cy="102.4" r="6.3"/>
<circle cx="103.8" cy="109.8" r="6.3"/>
<circle cx="124.6" cy="114.2" r="6.3"/>
<circle cx="148" cy="127" r="6.3"/>
<circle cx="166.2" cy="135.8" r="6.3"/>
</g>
<g fill="#000" stroke="#000" stroke-width=".21">
<path d="M45.3 38.1l.9-.6 1.4 3.2zM56.9 38.3l2.5-2.5 .7 1zM44.9 54.6l-.5 3.5-1.1-.4zM44.2 43.6l3.1-1.6-2.4 2.5zM61.7 51.1l-.5 3.5-1.1-.3zM57.3 42.4l3.3-1.2 .3 1.1zM104.1 66.9l1.1-.2 .1 3.5zM109.8 64.8l1 .5-2 2.9zM112.6 68.4l2.7-2.4 .6 1zM115.7 73.8l3.3-1.3 .2 1.1zM98.6 81.4l3.6-.3-3.3 1.4zM103.8 82l.6 3.5h-1.2z"/>
<path d="M109.4 88.3l2.3 2.7-1 .6zM115.1 92.6l2.8 2.1-.8 .8zM118.7 79.7h3.5l-.2 1.1zM175.4 125.9l2.9-2-2.1 2.8z"/>
</g>
<g font-size="7">
<text x="32.9" y="23.2">6</text>
<text x="74" y="27.7">2</text>
<text x="79.7" y="40.1">3</text>
<text x="97.6" y="42.5">9</text>
<text x="117.7" y="43.9">10</text>
<text x="26.3" y="58.5">7</text>
<text x="131.7" y="56">15</text>
<text x="138.3" y="70.7">16</text>
<text x="36.5" y="76.7">4</text>
<text x="145.4" y="86.9">8</text>
<text x="68.7" y="91">14</text>
<text x="44.9" y="104.9">5</text>
<text x="99.7" y="112.3">13</text>
<text x="120.5" y="116.7">12</text>
<text x="144.3" y="129.5">11</text>
<text x="164.5" y="138.3">1</text>
<text x="166" y="183.4">MS-X-AS</text>
<text x="241.9" y="185.8">MS-X-AS</text>
</g>
<g font-size="4.9">
<text x="108" y="161.4">Engineering</text>
<text x="132" y="161.4">Motion System</text>
<text x="166" y="161.4">GLH</text>
<text x="206" y="161.4">12/03/19</text>
<text x="227" y="161.4">GLH</text>
<text x="267" y="161.4">02/08/19</text>
<text x="166" y="171.4">PUBLIC</text>
<text x="227" y="171.4">RELEASED</text>
<text x="227.6" y="198.6">1.1</text>
<text x="237" y="198.4">12/03/19</text>
<text x="276.1" y="198.6">1/1</text>
</g>
<g font-size="3.5">
<text x="201" y="14.3">REVISION HISTORY</text>
<text x="156.7" y="20.7">REV</text>
<text x="183.5" y="20.7">DESCRIPTION</text>
<text x="231.3" y="20.7">DATE</text>
<text x="260.6" y="20.7">APPROVED</text>
<text x="157.9" y="27">1.0</text>
<text x="186.2" y="27">First Edition</text>
<text x="229.1" y="27">12/03/19</text>
<text x="266.7" y="27">GLH</text>
<text x="158.1" y="33.3">1.1</text>
<text x="181.3" y="33.3">Corrected License</text>
<text x="229.2" y="33.3">09/10/19</text>
<text x="266.7" y="33.3">GLH</text>
<text x="237.2" y="39.6">Parts List</text>
<text x="206.3" y="46">Item</text>
<text x="222" y="45.6">Qty</text>
<text x="249.6" y="46">Part Number</text>
<text x="208.9" y="51.9">1</text>
<text x="223.9" y="51.9">1</text>
<text x="233.5" y="52">MS-X-BAR-ALU</text>
<text x="208.8" y="58.3">2</text>
<text x="223.9" y="58.2">4</text>
<text x="233.5" y="58.3">MS-SHAFT-BOLT</text>
<text x="208.8" y="64.6">3</text>
<text x="223.8" y="64.6">2</text>
<text x="233.5" y="64.6">P20-2GT-6-A-P5-H10</text>
<text x="208.9" y="70.9">4</text>
<text x="223.8" y="70.9">2</text>
<text x="233.4" y="70.9">IDLER-D12-6-A-P5-H10</text>
<text x="208.8" y="77.3">5</text>
<text x="223.9" y="77.3">1</text>
<text x="233.5" y="77.3">MGNR09R-450-H-M-E5</text>
<text x="208.8" y="83.6">6</text>
<text x="222.7" y="83.6">12</text>
<text x="233.5" y="83.6">M-M3-12-SHCS-A2</text>
<text x="208.8" y="89.9">7</text>
<text x="223.8" y="89.9">2</text>
<text x="233.5" y="90">MS-XY-STOP</text>
<text x="208.8" y="96.3">8</text>
<text x="223.9" y="96.3">1</text>
<text x="233.5" y="96.3">MGN09-Z1-H-M</text>
<text x="208.8" y="102.6">9</text>
<text x="223.9" y="102.6">1</text>
<text x="233.5" y="102.6">MS-X-BLOCK</text>
<text x="207.7" y="108.9">10</text>
<text x="223.8" y="108.9">2</text>
<text x="233.5" y="109">MS-X-BELT-PLATE</text>
<text x="208" y="115.3">11</text>
<text x="223.8" y="115.3">2</text>
<text x="233.5" y="115.3">MS-SOFF-M3-FF-24L</text>
<text x="207.7" y="121.6">12</text>
<text x="223.9" y="121.6">4</text>
<text x="233.5" y="121.6">MS-BELT-CLAMP</text>
<text x="207.7" y="127.9">13</text>
<text x="223.8" y="127.9">8</text>
<text x="233.5" y="128">M-WASHER-M2-A2</text>
<text x="207.7" y="134.3">14</text>
<text x="223.8" y="134.3">8</text>
<text x="233.5" y="134.3">M-M2-6-SHCS-A2</text>
<text x="207.7" y="140.6">15</text>
<text x="223.8" y="140.6">8</text>
<text x="233.5" y="140.6">M-M3-F-M-HEX-SOFF-8L-A2</text>
<text x="207.7" y="146.9">16</text>
<text x="223.9" y="146.9">4</text>
<text x="233.5" y="147">M-M3-8-SHCS-A2</text>
</g>
<g font-size="2.8">
<text x="26.8" y="161.8">Copyright (C) E3D-Online Ltd (e3d-online.com)</text>
<text x="26.9" y="165.1">These drawings are free hardware you can redistribute it and</text>
<text x="26.7" y="171.9">published by the Free Software Foundation, either version 3</text>
<text x="26.9" y="168.5">/ or modify it under the terms of the General Public License as</text>
<text x="26.8" y="175.2">of the License, or (at your option) any later version.</text>
</g>
<g font-size="2.5">
<text x="108" y="155.7">Dept.</text>
<text x="132" y="155.7">Technical reference</text>
<text x="166" y="155.7">Created by</text>
<text x="227" y="155.7">Approved by</text>
<text x="166" y="165.7">Document type</text>
<text x="227" y="165.7">Document status</text>
<text x="166" y="175.7">Title</text>
<text x="227" y="175.7">DWG No.</text>
<text x="227" y="192.7">Rev.</text>
<text x="237" y="192.7">Date of issue</text>
<text x="273" y="192.7">Sheet</text>
</g>
</svg>
